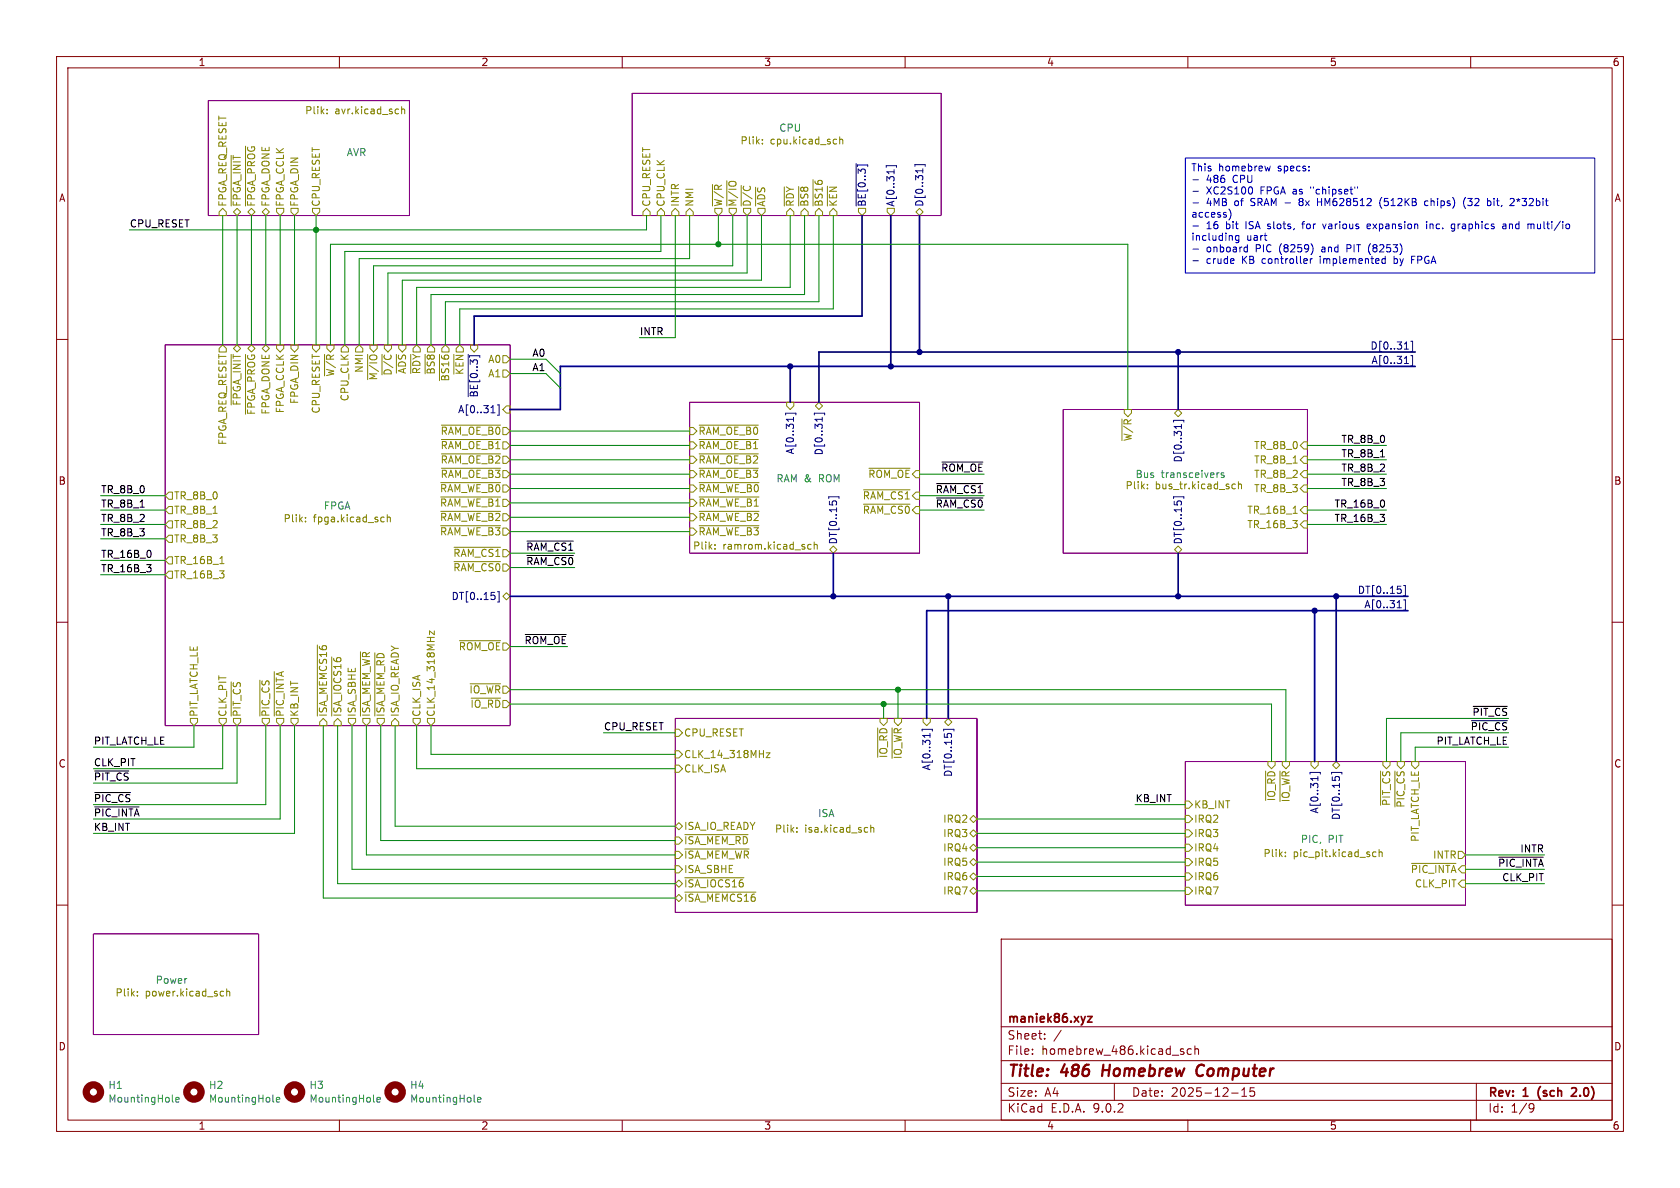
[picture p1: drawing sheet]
<svg xmlns="http://www.w3.org/2000/svg" width="297mm" height="210mm" viewBox="0 0 297 210" stroke-linecap="round" stroke-linejoin="round" font-family="sans-serif">
<g fill="none" stroke="#840000" stroke-width=".18">
<path d="M10 10h277v190h-277zM12 12h273v186h-273zM60 10v2M110 10v2M160 10v2M210 10v2M260 10v2M10 60h2M285 60h2M10 110h2M285 110h2M10 160h2"/>
<path d="M177 166h108v32h-108zM285 160h2M60 198v2M110 198v2M160 198v2M177 194.5h108M177 191.5h108M177 187.5h108M177 181.5h108M182.5 186.3v.1M182.5 185.5v.1M184.7 183.6v.1"/>
<path d="M184.7 182.8v.1M187.6 182.1l-1.3 2M197 191.5v3M208.9 185.9l.3 .1 .1 .2-.2 .2h-.3M208.9 185.4l.3 .1M210 198v2M210.6 185.5l-.4-.1-.3 .3v.4l.1 .2h.6M211.2 185.5l.3-.1 .3 .1 .1 .9M211.2 184.9v1.5M217.7 193.2h1.2M219.5 193.8h.9M219.5 192.7l.5-.4v1.5"/>
<path d="M221 192.3v.7l.2-.1h.5l.1 .6-.3 .3-.5-.1M260 198v2M261 191.5v6.5M270.6 195.1l.5 .1a.99 .99 0 0 1-.4 1.4h-.2M271.2 195.7l-.3 .3h-.3"/>
</g>
<path d="M192.3 179.7h.8l-.8 1h.8M278.6 192.4l-.5-.1-.3 .1M278.6 192.9l-.8 .9h.9" fill="none" stroke="#840000" stroke-width=".3"/>
<path d="M195.1 188.2l-.3 2M212.5 188.2a1.13 1.13 0 0 0-1 .7 1.13 1.13 0 0 0 .3 1.2l.3 .1 .5-.1" fill="none" stroke="#840000" stroke-width=".4"/>
<path d="M36.8 17.8h35.6v20.3h-35.6zM111.8 16.5h54.6v21.6h-54.6zM29.2 61h61v67.3h-61zM121.9 71.1h40.7v26.7h-40.7zM188 72.4h43.1v25.4h-43.1zM119.4 127h53.3v34.3h-53.3zM209.5 134.6h49.6v25.4h-49.6zM16.5 165.1h29.2v17.8h-29.2z" fill="none" stroke="#840084" stroke-width=".18"/>
<g fill="none" stroke="#848400" stroke-width=".18">
<path d="M57.8 20v.1M57.8 19.3v.2M71 18.8v1.3M71 19.4l.2-.1h.3v.8M39.4 36.8l.6 .7v.6h-1.3v-.6zM40.9 27.5v8.9M41.9 36.8l.6 .7-.6 .6-.6-.6zM43.4 25.8v10.6M44.4 36.8l.7 .7-.7 .6-.6-.6zM47 36.8l.6 .7-.6 .6-.6-.6zM48.9 36.8h1.3v.7l-.7 .6-.6-.6zM51.4 36.8h1.3v.7l-.6 .6-.7-.6z"/>
<path d="M55.2 36.8h1.3v.7l-.6 .6-.7-.6zM114.3 36.8l.6 .7v.6h-1.2v-.6zM116.8 36.8l.7 .7v.6h-1.3v-.6zM119.4 36.8l.6 .7v.6h-1.3v-.6zM121.9 36.8l.7 .7v.6h-1.3v-.6zM126 32.6v3.8M126.4 36.8h1.2v.7l-.6 .6-.6-.6zM128.5 31.9v4.5M128.9 36.8h1.3v.7l-.7 .6-.6-.6zM131 32.8v3.6M131.4 36.8h1.3v.7l-.6 .6-.7-.6zM133.6 33.1v3.3"/>
<path d="M134 36.8h1.3v.7l-.7 .6-.6-.6zM134.8 25.3v.2M134.8 24.7v.1M138.7 33v3.4M139.7 36.8l.6 .7v.6h-1.2v-.6zM141.2 33v3.4M142.2 36.8l.7 .7v.6h-1.3v-.6zM143.7 31.8v4.6M144.8 36.8l.6 .7v.6h-1.3v-.6zM146.3 32.9v3.5M147.3 36.8l.7 .7v.6h-1.3v-.6zM147.8 24.6l.1 .1"/>
<path d="M147.9 25.4l-.1 .1M148.4 24.2v1.3M148.4 24.7l.2-.1 .3 .1 .1 .8M151.8 36.8h1.2v.7l-.6 .6-.6-.6zM156.8 36.8h1.3v.7l-.6 .6-.7-.6zM162.6 36.8l.6 .7-.6 .6-.7-.6zM38.7 61.6l.7-.6 .6 .6v.6h-1.3zM40.9 62.6v9M43.4 62.6v10.6M46.4 61.6l.6-.6 .6 .6-.6 .6zM48.9 61h1.3v.6l-.7 .6-.6-.6zM51.4 61h1.3v.6l-.6 .6-.7-.6z"/>
<path d="M55.2 61h1.3v.6l-.6 .6-.7-.6zM57.4 62.6v3.8M61 61l.6 .6v.6h-1.3v-.6zM63.5 61l.6 .6v.6h-1.2v-.6zM65 62.6v4.5M67.5 62.6v3.7M70.1 62.6v3.4M72.6 62.6v3.4M75.2 62.6v3.5M77.7 62.6v4.7M78 75.2h10.5M78 77.7h10.5"/>
<path d="M80.2 62.6v3.5M83.2 61h1.3v.6l-.7 .6-.6-.6zM88.9 62.9h.6l.7 .6-.7 .6h-.6zM88.9 65.4h.6l.7 .6-.7 .7h-.6zM89.5 71.8h.7v1.2h-.7l-.6-.6zM121.9 78.1h.7l.6 .6-.6 .7h-.7zM121.9 75.6h.7l.6 .6-.6 .6h-.7zM123.6 75.2h10.5M123.6 77.7h10.5M139.1 71.1h1.2v.7l-.6 .6-.6-.6zM144.1 71.8l.7-.7 .6 .7-.6 .6zM198.3 74.1v3.8"/>
<path d="M207.6 73l.7-.6 .6 .6-.6 .7zM230.5 78.1h.6v1.3h-.6l-.6-.7zM29.2 92.7l.6-.6h.7v1.2h-.7zM29.2 95.3l.6-.7h.7v1.3h-.7zM29.8 87h.7v1.3h-.7l-.6-.7zM29.8 89.5h.7v1.3h-.7l-.6-.6zM29.8 98.4h.7v1.3h-.7l-.6-.6zM38.9 99.6h.7M54 92.1v.2M54 91.5v.1M67.6 91.4l.3 .1M67.9 92.2l-.3 .1"/>
<path d="M68.5 91.5l.1-.1 .3 .1 .1 .8M68.5 91v1.3M77.9 85.3h10.6M77.9 87.9h10.6M77.9 90.4h10.6M77.9 92.9h10.6M78 82.8h10.5M78 80.2h10.5M80.3 99.3h8.2M80.3 96.7h8.2M121.9 83.2h.7l.6 .6-.6 .7h-.7zM121.9 85.7h.7l.6 .7-.6 .6h-.7z"/>
<path d="M121.9 90.8h.7l.6 .6-.6 .7h-.7zM121.9 88.3h.7l.6 .6-.6 .6h-.7zM121.9 93.3h.7l.6 .7-.6 .6h-.7zM121.9 80.6h.7l.6 .7-.6 .6h-.7zM123.6 85.3h10.6M123.6 87.9h10.6M123.6 90.4h10.6M123.6 82.8h10.5M123.6 92.9h10.6M123.6 80.2h10.5M126.4 97v.1M126.4 96.3v.1"/>
<path d="M143.4 96.3l-.4-.1-.2 .3 .1 .5h.5M143.9 96.4l.2-.2 .3 .1 .1 .8M143.9 95.8v1.3M146.7 97.2l.6-.7 .7 .7-.7 .6zM152.7 86.6h8.2M152.7 89.1h8.2M153.6 82.8h7.3M202.9 86.3v.1M202.9 85.6v.1M207.6 97.2l.7-.7 .6 .7-.6 .6zM217.9 86.4h.5M217.9 85.6h.5"/>
<path d="M218.9 85.7l.2-.1h.3l.1 .8M218.9 85.1v1.3M228.6 90.7h.7M229.9 92.7l.6-.6h.6v1.2h-.6zM229.9 86.4l.6-.7h.6v1.3h-.6zM229.9 81.3l.6-.7h.6v1.3h-.6zM230.5 83.2h.6v1.3h-.6l-.6-.7zM230.5 89.5h.6v1.3h-.6l-.6-.6zM29.8 101h.7v1.2h-.7l-.6-.6zM48.5 118.7v7.9M56.1 114v12.6M58.6 116.1v10.5"/>
<path d="M63.7 115.2v11.4M66.3 115.4v11.2M76.8 111.5v.7l-.9-.7v.7M81.2 113.3h7.3M88.9 105.4l.6-.6 .7 .6-.7 .6zM33.7 127h1.2v.6l-.6 .7-.6-.7zM38.7 127h1.3v.6l-.6 .7-.7-.7zM40.9 120.5v6.1M41.3 127h1.2v.6l-.6 .7-.6-.7zM45.9 120.2v6.4M46.4 127h1.2v.6l-.6 .7-.6-.7zM48.9 127h1.3v.6l-.7 .7-.6-.7z"/>
<path d="M51.4 127h1.3v.6l-.6 .7-.7-.7zM57.1 127l.7 .6v.7h-1.3v-.7zM59.7 127l.6 .6v.7h-1.2v-.7zM61.6 127h1.3v.6l-.7 .7-.6-.7zM64.1 127h1.3v.6l-.6 .7-.7-.7zM66.7 127h1.2v.6l-.6 .7-.6-.7zM69.8 127l.7 .6v.7h-1.3v-.7zM73 127h1.3v.6l-.6 .7-.7-.7zM75.6 127h1.2v.6l-.6 .7-.6-.7zM83.1 120.9h5.4M83.3 123.4h5.2M119.4 128.9h.6l.6 .6-.6 .7h-.6z"/>
<path d="M119.4 132.7h.6l.6 .7-.6 .6h-.6zM119.4 135.3h.6l.6 .6-.6 .6h-.6zM135.5 133.1h.6l-.6 .8h.6M155.2 128.7v5.2M157.7 128.7v5.4M163.2 127h1.3v.6l-.7 .7-.6-.7zM167 127.6l.6-.6 .7 .6-.7 .7zM223.7 136.3v5.2M226.3 136.3v5.4M231.8 134.6h1.2v.7l-.6 .6-.6-.6zM235.6 135.3l.6-.7 .7 .7-.7 .6zM244.1 136.3v6"/>
<path d="M246.6 136.3v6.3M249.6 134.6h1.2v.7l-.6 .6-.6-.6zM119.4 153h.6l.6 .7-.6 .6h-.6zM119.4 146.1l.6-.7 .6 .7-.6 .6zM119.4 150.5h.6l.6 .6-.6 .7h-.6zM119.4 148h.6l.6 .6-.6 .6h-.6zM119.4 156.2l.6-.6 .6 .6-.6 .6zM119.4 158.8l.6-.7 .6 .7-.6 .6zM121.1 150.1h11.3M121.1 147.5h11.1M121.1 155.2h10.4M121.1 157.7h12.5"/>
<path d="M140.9 147v.1M140.9 146.3v.2M153.3 146.3h.1M153.4 147.1h-.1M153.9 145.8v1.3M153.9 146.4l.2-.1h.3l.1 .8M171.4 152.4l.7-.6 .6 .6-.6 .6zM171.4 157.5l.7-.7 .6 .7-.6 .6zM171.4 154.9l.7-.6 .6 .6-.6 .7zM171.4 147.3l.7-.6 .6 .6-.6 .7zM171.4 149.9l.7-.7 .6 .7-.6 .6zM171.4 144.8l.7-.7 .6 .7-.6 .6z"/>
<path d="M209.5 141.6h.7l.6 .6-.6 .7h-.7zM209.5 144.1h.7l.6 .7-.6 .6h-.7zM209.5 151.8h.7l.6 .6-.6 .6h-.7zM209.5 149.2h.7l.6 .7-.6 .6h-.7zM209.5 154.3h.7l.6 .6-.6 .7h-.7zM209.5 146.7h.7l.6 .6-.6 .7h-.7zM209.5 156.8h.7l.6 .7-.6 .6h-.7zM227.2 151.3v.1M227.2 150.7v.1M243.3 150.7l-.4-.1-.2 .2 .1 .6h.5M243.8 150.7l.2-.1 .3 .1 .1 .7M243.8 150.2v1.2"/>
<path d="M249.5 152.6h7.9M257.8 150.5h.6l.7 .6-.7 .7h-.6zM257.8 156.2l.6-.6h.7v1.2h-.7zM24.3 176v.1M24.3 175.3v.1M39.2 175.2l.3 .1M39.5 176l-.3 .1M40.1 175.3l.2-.1 .3 .1v.8M40.1 174.8v1.3"/>
</g>
<g fill="none" stroke="#000084" stroke-width=".18">
<path d="M151.4 28.9v7.5M156.7 29.6v-.3h1.8v.3M158.1 30v.7M161.7 29.4v-.3h1.9v.3M163.1 29.8v.8M82.8 62.6v7.5M86.8 73h.7M87.9 71.6h.3v1.8h-.3M138.9 73.3v-.3h1.8v.3M140.3 73.8v.7M144 73.3v-.3h1.8v.3M145.4 73.8v.7"/>
<path d="M207.5 74.6v-.3h1.8v.3M208.9 75v.8M248.3 61.7h.7M248.3 64.3h.7M249.4 60.3h.3v1.8h-.3M249.4 62.9h.3v1.8h-.3M146.5 88.1v-.3h1.8v.3M207.5 88.1v-.3h1.8v.3M87.5 105.3v.6M87.9 104.6h.3v1.8h-.3M247 107.4h.7M247.7 104.2v.6"/>
<path d="M248.2 103.5h.3v1.8h-.3M248.2 106h.3v1.9h-.3M163 129.2v-.3h1.8v.3M164.4 129.6v.8M166.8 129.2v-.3h1.8v.3M167.6 129.7h.5M231.6 136.8v-.3h1.8v.3M233 137.3v.7M235.4 136.8v-.3h1.8v.3M236.1 137.3h.6"/>
</g>
<path d="M215.5 83.6h-.2M216.4 83.6h-.3l-.2 .2v.1l.5 .2v.3h-.5M30.5 194.7l.2 .1M31.1 194.4l.6-.1-.1-.3h-.3l-.2 .2v.6h.5M48.2 194.7l.2 .1M48.9 194.4l.6-.1-.1-.3h-.4l-.1 .2v.6h.5M66 194.7l.2 .1M66.6 194.4l.6-.1v-.3h-.4l-.2 .2 .1 .6h.5M83.8 194.7l.2 .1M84.4 194.4l.6-.1v-.3h-.4l-.2 .2 .1 .6h.5" fill="none" stroke="#008484" stroke-width=".18"/>
<g fill="none" stroke="#840000" stroke-width="1.3">
<circle cx="16.5" cy="193" r="1.27"/>
<circle cx="34.3" cy="193" r="1.27"/>
<circle cx="52.1" cy="193" r="1.27"/>
<circle cx="69.8" cy="193" r="1.27"/>
</g>
<path d="M93.2 98.2h8.2M93.2 95.7h8.2M165.6 85.5h8.2M165.6 88h8.2M166.5 81.7h7.3M92.9 112.2h7.2M16.7 136.3h6.1M260.1 127.4h6.4M260.4 124.9h6.1M16.7 140.1h6.4M16.7 142.6h7.9M265 151.5h7.8" fill="none" stroke="#000" stroke-width=".18"/>
<g fill="none" stroke="#000084" stroke-width=".3">
<path d="M152.4 38.1v17.8h-68.6v5.1M157.5 38.1v26.7M162.6 38.1v24.1M139.7 64.8v6.3M208.3 62.2v10.2M250.2 62.2h-105.4v8.9M250.2 64.8h-151.1v7.6h-8.9M147.3 97.8v7.6M208.3 97.8v7.6M90.2 105.4h158.7M167.6 105.4v21.6M232.4 108v26.6"/>
<path d="M236.2 105.4v29.2M248.9 108h-85.1v19"/>
</g>
<g fill="none" stroke="#008400" stroke-width=".18">
<path d="M39.4 38.1v22.9M41.9 38.1v22.9M44.4 38.1v22.9M47 38.1v22.9M49.5 38.1v22.9M52.1 38.1v22.9M55.9 38.1v22.9M114.3 38.1v2.5h-91.4M116.8 38.1v6.4h-55.8v16.5M119.4 38.1v21.6h-6.4M121.9 38.1v7.6h-58.4v15.3M127 38.1v5.1"/>
<path d="M129.5 38.1v8.9h-63.5v14M132.1 38.1v10.2h-63.5v12.7M134.6 38.1v11.4h-63.5v11.5M139.7 38.1v12.7h-66v10.2M142.2 38.1v14h-66v8.9M144.8 38.1v15.2h-66.1v7.7M147.3 38.1v16.5h-66v6.4M58.4 61v-17.8h141v29.2M90.2 78.7h31.7M90.2 63.5h6.3l2.6 2.5M90.2 66h6.3l2.6 2.6M90.2 76.2h31.7"/>
<path d="M231.1 78.7h14M17.8 87.6h11.4M17.8 90.2h11.4M17.8 92.7h11.4M17.8 95.3h11.4M17.8 99.1h11.4M90.2 83.8h31.7M90.2 86.4h31.7M90.2 81.3h31.7M90.2 88.9h31.7M90.2 91.4h31.7M90.2 94h31.7"/>
<path d="M90.2 97.8h11.4M162.6 83.8h11.4M162.6 87.6h11.4M162.6 90.2h11.4M231.1 83.8h14M231.1 90.2h14M231.1 86.4h14M231.1 92.7h14M231.1 81.3h14M17.8 101.6h11.4M90.2 114.3h10.1M90.2 100.3h11.4"/>
<path d="M34.3 128.3v3.8h-17.8M39.4 128.3v7.6h-22.9M41.9 128.3v10.1h-25.4M47 128.3v13.9h-30.5M49.5 128.3v16.5h-33M52.1 128.3v19h-35.6M57.1 128.3v30.5h62.3M59.7 128.3v27.9h59.7M62.2 128.3v25.4h57.2M64.8 128.3v22.8h54.6M67.3 128.3v20.3h52.1M69.8 128.3v17.8h49.6"/>
<path d="M73.7 128.3v7.6h45.7M76.2 128.3v5.1h43.2M90.2 124.5h134.6v10.1M90.2 121.9h137.1v12.7M106.7 129.5h12.7M156.2 124.5v2.5M158.7 121.9v5.1M266.7 132.1h-16.5v2.5M266.7 127h-21.6v7.6M266.7 129.5h-19.1v5.1M172.7 147.3h36.8M172.7 144.8h36.8"/>
<path d="M172.7 154.9h36.8M172.7 149.9h36.8M172.7 152.4h36.8M172.7 157.5h36.8M200.7 142.2h8.8M259.1 153.7h13.9M259.1 156.2h13.9M259.1 151.1h13.9"/>
</g>
<g fill="none" stroke="#0000c2" stroke-width=".18">
<path d="M209.5 27.9h72.4v20.4h-72.4zM210.9 31.8h1M210.9 33.8h1M210.9 35.9h1M210.9 40h1M217.3 37a1.47 1.47 0 0 1 0 1.9M221.4 33.3v.8M224.6 29.4l-.3 .8-.2-.6M229.7 35.3l.2 .3-.2 .1v.4l.2 .2M230.1 39.6h.5M230.4 39.2l-.1 1.2M232.9 35.1v1.2"/>
<path d="M233.8 39.6l.3 .8 .3-.8M240 33v.3M242.2 39.7l-.3-.1-.2 .2v.6h.5M242.3 39.9l-.6 .1M244.3 34.9a1.46 1.46 0 0 0 0 1.9M252.2 39.2v.1M252.2 39.6v.8M252.5 35.6l-.4-.1-.3 .2 .2 .6h.5M252.8 39.6v.8M253 39.6l-.2 .1M257.2 39.7l-.4-.1-.2 .1M257.2 39.6v1l-.3 .3-.3-.1"/>
<path d="M259.1 34.9a1.46 1.46 0 0 0 0 1.9M259.5 36.2l.5 .1M259.5 35.1h.8M263.1 35.5l.4 .1 .1 .1-.1 .5-.4 .1M264.1 35.1v.1M265.7 39.7h.5v.7M266.2 39.9l-.4 .1-.2 .1 .2 .3h.4M267.1 35.1h.5l.1 .3-.8 .9h.8M268.1 35.3l.3 .1-.2 .2M270.7 39.7h.4l.1 .7M210.9 44h1M210.9 46.1h1"/>
<path d="M219 41.6v1.1l-.2 .2-.3-.1M219 41.7l-.4-.1-.2 .3 .1 .5h.5M220.2 43.7h.3M220.5 43.3v1.2M220.5 44.5h-.3M231.6 45.7v.9M231.7 45.8l-.1 .2M232 43.4l.1 .5-.1 .7M238.1 43.9h.5M238.6 43.3h-.5v1.2M242 44.6l.3 .4M242.3 43.1l-.3 .3"/>
<path d="M244.4 46.5h.5M244.9 45.3v1.3M246.5 45.3v1.3M246.5 46.5l.1 .1M249.5 45.9h.5M250.2 45.3h-.7v1.3M256.6 40.3l.2 .1h.4"/>
</g>
<g fill="#008400" stroke="#008400" stroke-width=".18">
<circle cx="55.9" cy="40.6" r=".46"/>
<circle cx="156.2" cy="124.5" r=".46"/>
<circle cx="158.7" cy="121.9" r=".46"/>
<circle cx="127" cy="43.2" r=".46"/>
</g>
<g fill="#000084" stroke="#000084" stroke-width=".18">
<circle cx="139.7" cy="64.8" r=".46"/>
<circle cx="147.3" cy="105.4" r=".46"/>
<circle cx="167.6" cy="105.4" r=".46"/>
<circle cx="232.4" cy="108" r=".46"/>
<circle cx="236.2" cy="105.4" r=".46"/>
<circle cx="208.3" cy="105.4" r=".46"/>
<circle cx="208.3" cy="62.2" r=".46"/>
<circle cx="157.5" cy="64.8" r=".46"/>
<circle cx="162.6" cy="62.2" r=".46"/>
</g>
<g font-size="2.8" fill="#840000">
<text x="178" y="190.9">Title:</text>
<text x="187.7" y="190.9">486</text>
<text x="195.7" y="190.9">Homebrew</text>
<text x="213.2" y="190.9">Computer</text>
</g>
<g font-size="2.1" fill="#840000">
<text x="178" y="184">Sheet:</text>
<text x="178" y="181.2">maniek86.xyz</text>
<text x="178" y="186.7">File:</text>
<text x="184.1" y="186.7">homebrew_486.kicad_sch</text>
<text x="178" y="196.9">KiCad</text>
<text x="178" y="194.1">Size:</text>
<text x="184.7" y="194.1">A4</text>
<text x="185.7" y="196.9">E.D.A.</text>
<text x="193.3" y="196.9">9.0.2</text>
<text x="200" y="194.1">Date:</text>
<text x="207" y="194.1">2025-12-15</text>
<text x="263" y="194.3">Rev:</text>
<text x="263" y="196.9">Id:</text>
<text x="267.1" y="196.9">1/9</text>
<text x="269.4" y="194.3">1</text>
<text x="272.6" y="194.3">(sch</text>
<text x="279.2" y="194.3">2.0)</text>
</g>
<g font-size="1.8" fill="#840000">
<text x="35" y="11.9">1</text>
<text x="85" y="11.9">2</text>
<text x="135" y="11.9">3</text>
<text x="185" y="11.9">4</text>
<text x="235" y="11.9">5</text>
<text x="285" y="11.9">6</text>
<text x="10.3" y="35.9">A</text>
<text x="285.3" y="35.9">A</text>
<text x="10.3" y="85.9">B</text>
<text x="285.3" y="85.9">B</text>
<text x="10.3" y="135.9">C</text>
<text x="285.3" y="135.9">C</text>
<text x="10.3" y="185.9">D</text>
<text x="285.3" y="185.9">D</text>
<text x="35" y="199.9">1</text>
<text x="85" y="199.9">2</text>
<text x="135" y="199.9">3</text>
<text x="185" y="199.9">4</text>
<text x="235" y="199.9">5</text>
<text x="285" y="199.9">6</text>
</g>
<g font-size="1.8" fill="#848400">
<text x="53.8" y="20.5">Plik:</text>
<text x="59.2" y="20.5">avr.kicad_sch</text>
<text x="130.8" y="25.9">Plik:</text>
<text x="136.2" y="25.9">cpu.kicad_sch</text>
<text x="40.2" y="36.6" transform="rotate(-90 40.2 36.6)">FPGA_REQ_RESET</text>
<text x="42.8" y="36.6" transform="rotate(-90 42.8 36.6)">~{FPGA_INIT}</text>
<text x="45.3" y="36.6" transform="rotate(-90 45.3 36.6)">~{FPGA_PROG}</text>
<text x="47.9" y="36.6" transform="rotate(-90 47.9 36.6)">FPGA_DONE</text>
<text x="50.4" y="36.6" transform="rotate(-90 50.4 36.6)">FPGA_CCLK</text>
<text x="52.9" y="36.6" transform="rotate(-90 52.9 36.6)">FPGA_DIN</text>
<text x="56.7" y="36.6" transform="rotate(-90 56.7 36.6)">CPU_RESET</text>
<text x="115.2" y="36.6" transform="rotate(-90 115.2 36.6)">CPU_RESET</text>
<text x="117.7" y="36.6" transform="rotate(-90 117.7 36.6)">CPU_CLK</text>
<text x="120.2" y="36.6" transform="rotate(-90 120.2 36.6)">INTR</text>
<text x="122.8" y="36.6" transform="rotate(-90 122.8 36.6)">NMI</text>
<text x="127.9" y="36.6" transform="rotate(-90 127.9 36.6)">~{W/R}</text>
<text x="130.4" y="36.6" transform="rotate(-90 130.4 36.6)">~{M/IO}</text>
<text x="132.9" y="36.6" transform="rotate(-90 132.9 36.6)">~{D/C}</text>
<text x="135.5" y="36.6" transform="rotate(-90 135.5 36.6)">~{ADS}</text>
<text x="140.6" y="36.6" transform="rotate(-90 140.6 36.6)">~{RDY}</text>
<text x="143.1" y="36.6" transform="rotate(-90 143.1 36.6)">~{BS8}</text>
<text x="145.6" y="36.6" transform="rotate(-90 145.6 36.6)">~{BS16}</text>
<text x="148.2" y="36.6" transform="rotate(-90 148.2 36.6)">~{KEN}</text>
<text x="86.2" y="64.4">A0</text>
<text x="42.8" y="71.8" transform="rotate(-90 42.8 71.8)">~{FPGA_INIT}</text>
<text x="52.9" y="71.5" transform="rotate(-90 52.9 71.5)">FPGA_DIN</text>
<text x="59.3" y="66.7" transform="rotate(-90 59.3 66.7)">~{W/R}</text>
<text x="61.8" y="71" transform="rotate(-90 61.8 71)">CPU_CLK</text>
<text x="64.4" y="66" transform="rotate(-90 64.4 66)">NMI</text>
<text x="66.9" y="67.3" transform="rotate(-90 66.9 67.3)">~{M/IO}</text>
<text x="69.4" y="66.5" transform="rotate(-90 69.4 66.5)">~{D/C}</text>
<text x="72" y="66.2" transform="rotate(-90 72 66.2)">~{ADS}</text>
<text x="74.5" y="66.3" transform="rotate(-90 74.5 66.3)">~{RDY}</text>
<text x="77.1" y="66.3" transform="rotate(-90 77.1 66.3)">~{BS8}</text>
<text x="79.6" y="67.5" transform="rotate(-90 79.6 67.5)">~{BS16}</text>
<text x="86.2" y="66.9">A1</text>
<text x="45.3" y="73.4" transform="rotate(-90 45.3 73.4)">~{FPGA_PROG}</text>
<text x="47.9" y="73.4" transform="rotate(-90 47.9 73.4)">FPGA_DONE</text>
<text x="50.4" y="73.1" transform="rotate(-90 50.4 73.1)">FPGA_CCLK</text>
<text x="56.7" y="73.2" transform="rotate(-90 56.7 73.2)">CPU_RESET</text>
<text x="77.8" y="77.1">~{RAM_OE_B0}</text>
<text x="123.4" y="77.1">~{RAM_OE_B0}</text>
<text x="40.2" y="78.8" transform="rotate(-90 40.2 78.8)">FPGA_REQ_RESET</text>
<text x="77.8" y="79.6">~{RAM_OE_B1}</text>
<text x="77.8" y="82.1">~{RAM_OE_B2}</text>
<text x="123.4" y="79.6">~{RAM_OE_B1}</text>
<text x="123.4" y="82.1">~{RAM_OE_B2}</text>
<text x="200.3" y="78.1" transform="rotate(-90 200.3 78.1)">~{W/R}</text>
<text x="221.6" y="79.6">TR_8B_0</text>
<text x="221.6" y="82.1">TR_8B_1</text>
<text x="30.7" y="88.5">TR_8B_0</text>
<text x="77.7" y="87.2">~{RAM_WE_B0}</text>
<text x="77.7" y="89.8">~{RAM_WE_B1}</text>
<text x="77.8" y="84.7">~{RAM_OE_B3}</text>
<text x="123.4" y="84.7">~{RAM_OE_B3}</text>
<text x="123.4" y="87.2">~{RAM_WE_B0}</text>
<text x="123.4" y="89.8">~{RAM_WE_B1}</text>
<text x="152.4" y="88.5">~{RAM_CS1}</text>
<text x="153.4" y="84.7">~{ROM_OE}</text>
<text x="198.9" y="86.8">Plik:</text>
<text x="200.7" y="84.6">Bus</text>
<text x="204.2" y="86.8">bus_tr.kicad_sch</text>
<text x="205.3" y="84.6">transceivers</text>
<text x="221.6" y="84.7">TR_8B_2</text>
<text x="221.6" y="87.2">TR_8B_3</text>
<text x="30.7" y="93.6">TR_8B_2</text>
<text x="30.7" y="91">TR_8B_1</text>
<text x="50" y="92.7">Plik:</text>
<text x="55.4" y="92.7">fpga.kicad_sch</text>
<text x="77.7" y="92.3">~{RAM_WE_B2}</text>
<text x="77.7" y="94.8">~{RAM_WE_B3}</text>
<text x="123.4" y="92.3">~{RAM_WE_B2}</text>
<text x="123.4" y="94.8">~{RAM_WE_B3}</text>
<text x="152.4" y="91">~{RAM_CS0}</text>
<text x="220.4" y="93.6">TR_16B_3</text>
<text x="220.4" y="91">TR_16B_1</text>
<text x="30.7" y="96.1">TR_8B_3</text>
<text x="30.7" y="99.9">TR_16B_1</text>
<text x="80" y="101.2">~{RAM_CS0}</text>
<text x="80" y="98.7">~{RAM_CS1}</text>
<text x="122.4" y="97.5">Plik:</text>
<text x="127.8" y="97.5">ramrom.kicad_sch</text>
<text x="30.7" y="102.5">TR_16B_3</text>
<text x="81" y="115.2">~{ROM_OE}</text>
<text x="82.9" y="122.8">~{IO_WR}</text>
<text x="83.1" y="125.3">~{IO_RD}</text>
<text x="35.2" y="126.8" transform="rotate(-90 35.2 126.8)">PIT_LATCH_LE</text>
<text x="40.2" y="126.8" transform="rotate(-90 40.2 126.8)">CLK_PIT</text>
<text x="42.8" y="126.8" transform="rotate(-90 42.8 126.8)">~{PIT_CS}</text>
<text x="47.9" y="126.8" transform="rotate(-90 47.9 126.8)">~{PIC_CS}</text>
<text x="50.4" y="126.8" transform="rotate(-90 50.4 126.8)">~{PIC_INTA}</text>
<text x="52.9" y="126.8" transform="rotate(-90 52.9 126.8)">KB_INT</text>
<text x="58" y="126.8" transform="rotate(-90 58 126.8)">~{ISA_MEMCS16}</text>
<text x="60.6" y="126.8" transform="rotate(-90 60.6 126.8)">~{ISA_IOCS16}</text>
<text x="63.1" y="126.8" transform="rotate(-90 63.1 126.8)">ISA_SBHE</text>
<text x="65.6" y="126.8" transform="rotate(-90 65.6 126.8)">~{ISA_MEM_WR}</text>
<text x="68.2" y="126.8" transform="rotate(-90 68.2 126.8)">~{ISA_MEM_RD}</text>
<text x="70.7" y="126.8" transform="rotate(-90 70.7 126.8)">ISA_IO_READY</text>
<text x="74.5" y="126.8" transform="rotate(-90 74.5 126.8)">CLK_ISA</text>
<text x="77.1" y="126.8" transform="rotate(-90 77.1 126.8)">CLK_14_318MHz</text>
<text x="120.8" y="130.4">CPU_RESET</text>
<text x="120.8" y="134.2">CLK_14_318MHz</text>
<text x="120.8" y="136.8">CLK_ISA</text>
<text x="157.1" y="134.1" transform="rotate(-90 157.1 134.1)">~{IO_RD}</text>
<text x="159.6" y="134.3" transform="rotate(-90 159.6 134.3)">~{IO_WR}</text>
<text x="211" y="143.1">KB_INT</text>
<text x="225.7" y="141.7" transform="rotate(-90 225.7 141.7)">~{IO_RD}</text>
<text x="228.2" y="141.9" transform="rotate(-90 228.2 141.9)">~{IO_WR}</text>
<text x="246" y="142.6" transform="rotate(-90 246 142.6)">~{PIT_CS}</text>
<text x="248.5" y="142.9" transform="rotate(-90 248.5 142.9)">~{PIC_CS}</text>
<text x="120.8" y="146.9">ISA_IO_READY</text>
<text x="120.8" y="149.5">~{ISA_MEM_RD}</text>
<text x="136.9" y="147.5">Plik:</text>
<text x="142.2" y="147.5">isa.kicad_sch</text>
<text x="166.6" y="148.2">IRQ3</text>
<text x="166.6" y="145.6">IRQ2</text>
<text x="211" y="145.6">IRQ2</text>
<text x="211" y="148.2">IRQ3</text>
<text x="251.1" y="148.9" transform="rotate(-90 251.1 148.9)">PIT_LATCH_LE</text>
<text x="120.8" y="154.5">ISA_SBHE</text>
<text x="120.8" y="152">~{ISA_MEM_WR}</text>
<text x="166.6" y="153.3">IRQ5</text>
<text x="166.6" y="155.8">IRQ6</text>
<text x="166.6" y="150.7">IRQ4</text>
<text x="211" y="153.3">IRQ5</text>
<text x="211" y="150.7">IRQ4</text>
<text x="211" y="155.8">IRQ6</text>
<text x="223.3" y="151.8">Plik:</text>
<text x="228.6" y="151.8">pic_pit.kicad_sch</text>
<text x="249.3" y="154.5">~{PIC_INTA}</text>
<text x="253.2" y="152">INTR</text>
<text x="120.8" y="157.1">~{ISA_IOCS16}</text>
<text x="120.8" y="159.6">~{ISA_MEMCS16}</text>
<text x="166.6" y="158.3">IRQ7</text>
<text x="211" y="158.3">IRQ7</text>
<text x="250" y="157.1">CLK_PIT</text>
<text x="20.3" y="176.5">Plik:</text>
<text x="25.7" y="176.5">power.kicad_sch</text>
</g>
<g font-size="1.8" fill="#008484">
<text x="137.7" y="23.4">CPU</text>
<text x="61.2" y="27.7">AVR</text>
<text x="137.2" y="85.3">RAM &amp;</text>
<text x="144.9" y="85.3">ROM</text>
<text x="57.1" y="90.2">FPGA</text>
<text x="144.5" y="144.5">ISA</text>
<text x="229.9" y="149.1">PIC,</text>
<text x="234.8" y="149.1">PIT</text>
<text x="27.4" y="174">Power</text>
<text x="19.1" y="192.7">H1</text>
<text x="19.1" y="195.1">MountingHole</text>
<text x="36.8" y="192.7">H2</text>
<text x="36.8" y="195.1">MountingHole</text>
<text x="54.6" y="192.7">H3</text>
<text x="54.6" y="195.1">MountingHole</text>
<text x="72.4" y="192.7">H4</text>
<text x="72.4" y="195.1">MountingHole</text>
</g>
<g font-size="1.8" fill="#0000c2">
<text x="210.5" y="30.6">This</text>
<text x="213.2" y="32.7">486</text>
<text x="213.2" y="34.7">XC2S100</text>
<text x="215.4" y="30.6">homebrew</text>
<text x="218" y="32.7">CPU</text>
<text x="222.9" y="34.7">FPGA as</text>
<text x="226" y="30.6">specs:</text>
<text x="232.2" y="34.7">&quot;chipset&quot;</text>
<text x="210.5" y="38.8">access)</text>
<text x="213.2" y="36.8">4MB</text>
<text x="213.2" y="40.8">16</text>
<text x="216.8" y="40.8">bit</text>
<text x="218.3" y="36.8">of</text>
<text x="220.5" y="40.8">ISA slots,</text>
<text x="221.4" y="36.8">SRAM -</text>
<text x="230.3" y="36.8">8x</text>
<text x="230.9" y="40.8">for</text>
<text x="233.7" y="36.8">HM628512</text>
<text x="234.8" y="40.8">various</text>
<text x="242.8" y="40.8">expansion</text>
<text x="244.9" y="36.8">(512KB</text>
<text x="253.1" y="36.8">chips)</text>
<text x="253.4" y="40.8">inc.</text>
<text x="258.1" y="40.8">graphics</text>
<text x="260.2" y="36.8">(32</text>
<text x="264.6" y="36.8">bit,</text>
<text x="267.3" y="40.8">and</text>
<text x="268.9" y="36.8">2*32bit</text>
<text x="271.9" y="40.8">multi/io</text>
<text x="210.5" y="42.9">including</text>
<text x="213.2" y="44.9">onboard</text>
<text x="213.2" y="47">crude</text>
<text x="219.7" y="47">KB</text>
<text x="220.4" y="42.9">uart</text>
<text x="222.1" y="44.9">PIC</text>
<text x="223.4" y="47">controller</text>
<text x="226.4" y="44.9">(8259)</text>
<text x="233.8" y="47">implemented</text>
<text x="234.1" y="44.9">and</text>
<text x="238.7" y="44.9">PIT</text>
<text x="242.7" y="44.9">(8253)</text>
<text x="247.1" y="47">by</text>
<text x="250.4" y="47">FPGA</text>
</g>
<g font-size="1.8">
<text x="22.9" y="40.3">CPU_RESET</text>
<text x="113" y="59.3">INTR</text>
<text x="94" y="63.2">A0</text>
<text x="94" y="65.7">A1</text>
<text x="166.3" y="83.5">~{ROM_OE}</text>
<text x="237" y="78.4">TR_8B_0</text>
<text x="237" y="80.9">TR_8B_1</text>
<text x="237" y="83.5">TR_8B_2</text>
<text x="17.8" y="87.3">TR_8B_0</text>
<text x="17.8" y="89.8">TR_8B_1</text>
<text x="165.3" y="87.3">~{RAM_CS1}</text>
<text x="165.3" y="89.8">~{RAM_CS0}</text>
<text x="235.8" y="89.8">TR_16B_0</text>
<text x="237" y="86">TR_8B_3</text>
<text x="17.8" y="94.9">TR_8B_3</text>
<text x="17.8" y="92.4">TR_8B_2</text>
<text x="235.8" y="92.4">TR_16B_3</text>
<text x="17.8" y="101.3">TR_16B_3</text>
<text x="17.8" y="98.7">TR_16B_0</text>
<text x="92.9" y="100">~{RAM_CS0}</text>
<text x="92.9" y="97.4">~{RAM_CS1}</text>
<text x="92.6" y="114">~{ROM_OE}</text>
<text x="16.5" y="131.7">PIT_LATCH_LE</text>
<text x="106.7" y="129.2">CPU_RESET</text>
<text x="253.9" y="131.7">PIT_LATCH_LE</text>
<text x="259.9" y="129.2">~{PIC_CS}</text>
<text x="260.2" y="126.7">~{PIT_CS}</text>
<text x="16.5" y="135.5">CLK_PIT</text>
<text x="16.5" y="141.9">~{PIC_CS}</text>
<text x="16.5" y="138.1">~{PIT_CS}</text>
<text x="200.7" y="141.9">KB_INT</text>
<text x="16.5" y="147">KB_INT</text>
<text x="16.5" y="144.4">~{PIC_INTA}</text>
<text x="264.7" y="153.3">~{PIC_INTA}</text>
<text x="265.5" y="155.9">CLK_PIT</text>
<text x="268.7" y="150.8">INTR</text>
</g>
<g font-size="1.8" fill="#000084">
<text x="153.3" y="36.6" transform="rotate(-90 153.3 36.6)">~{BE[0..3]}</text>
<text x="158.3" y="36.6" transform="rotate(-90 158.3 36.6)">A[0..31]</text>
<text x="163.4" y="36.6" transform="rotate(-90 163.4 36.6)">D[0..31]</text>
<text x="242.2" y="61.9">D[0..31]</text>
<text x="242.4" y="64.4">A[0..31]</text>
<text x="82.1" y="66.4" transform="rotate(-90 82.1 66.4)">~{KEN}</text>
<text x="84.7" y="70.4" transform="rotate(-90 84.7 70.4)">~{BE[0..3]}</text>
<text x="80.9" y="73.3">A[0..31]</text>
<text x="140.6" y="80.4" transform="rotate(-90 140.6 80.4)">A[0..31]</text>
<text x="145.6" y="80.6" transform="rotate(-90 145.6 80.6)">D[0..31]</text>
<text x="209.1" y="81.9" transform="rotate(-90 209.1 81.9)">D[0..31]</text>
<text x="148.2" y="96.3" transform="rotate(-90 148.2 96.3)">DT[0..15]</text>
<text x="209.1" y="96.3" transform="rotate(-90 209.1 96.3)">DT[0..15]</text>
<text x="79.7" y="106.3">DT[0..15]</text>
<text x="239.9" y="105.1">DT[0..15]</text>
<text x="241.1" y="107.6">A[0..31]</text>
<text x="164.7" y="136.3" transform="rotate(-90 164.7 136.3)">A[0..31]</text>
<text x="168.5" y="137.4" transform="rotate(-90 168.5 137.4)">DT[0..15]</text>
<text x="233.3" y="143.9" transform="rotate(-90 233.3 143.9)">A[0..31]</text>
<text x="237.1" y="145.1" transform="rotate(-90 237.1 145.1)">DT[0..15]</text>
</g>
</svg>
